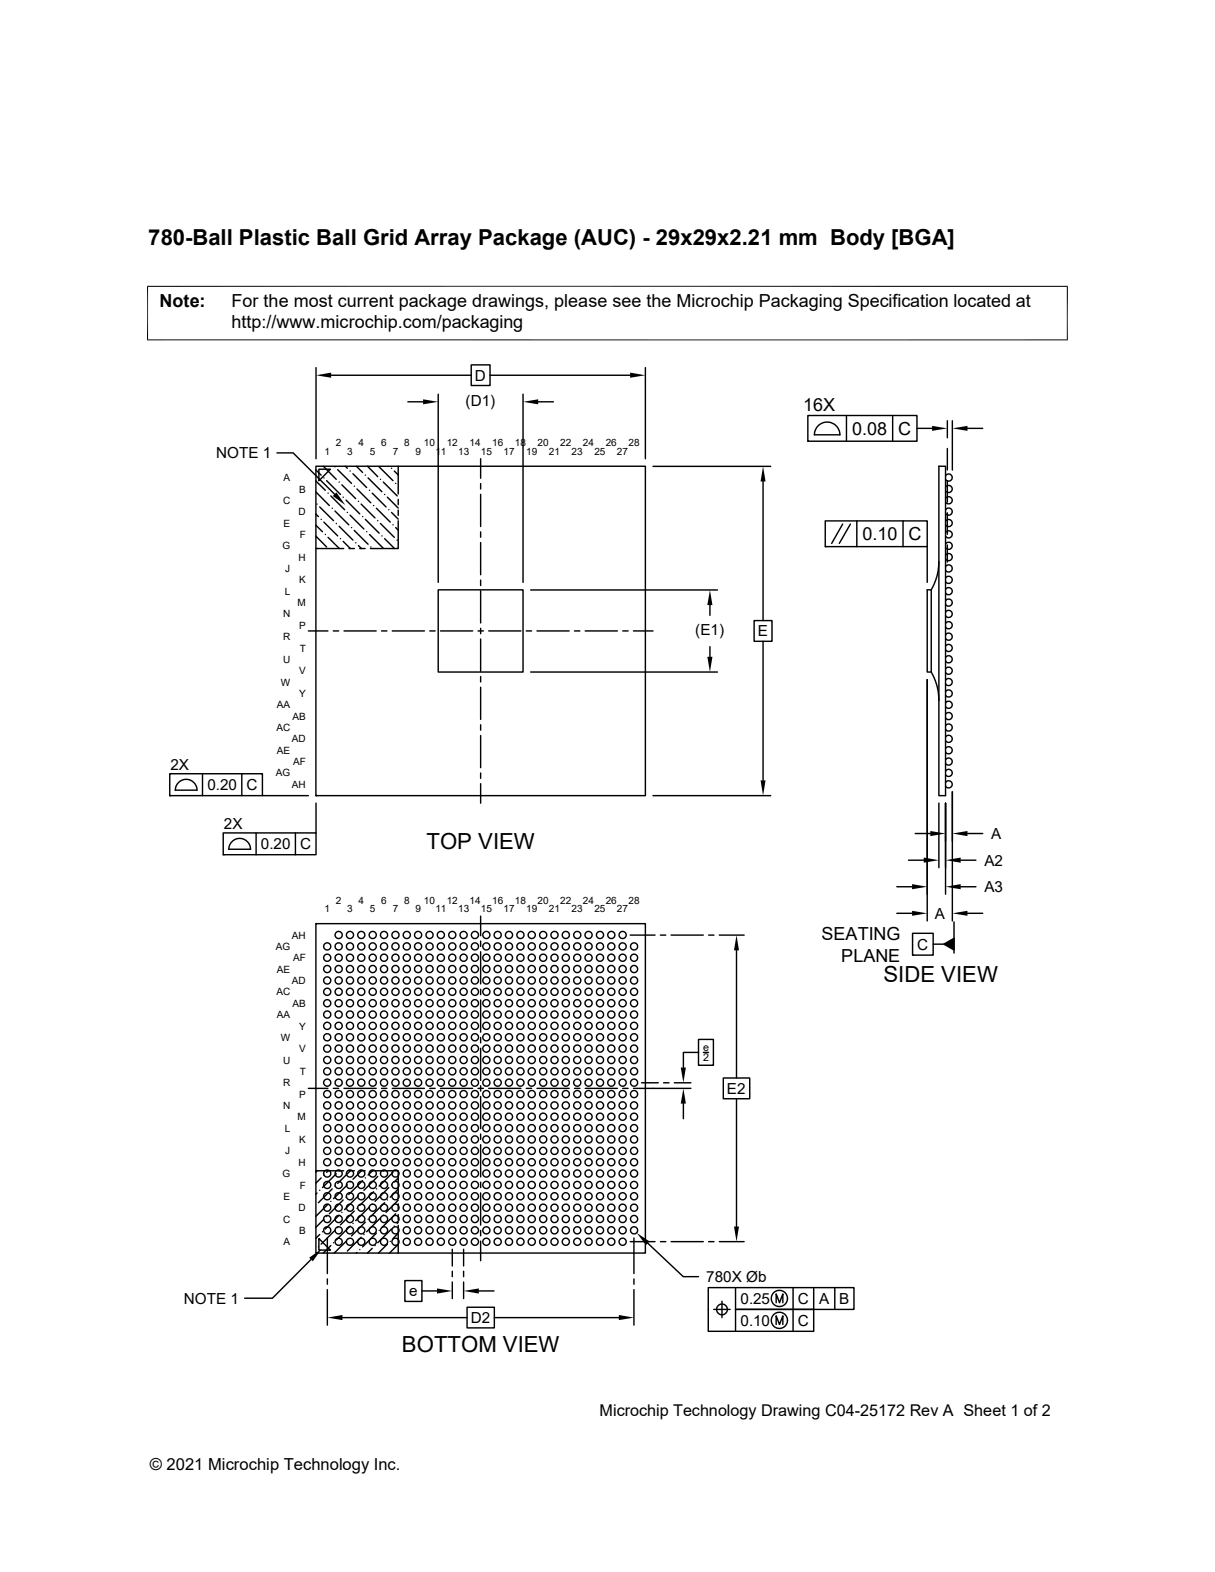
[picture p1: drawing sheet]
<svg xmlns="http://www.w3.org/2000/svg" width="216mm" height="279mm" viewBox="0 0 216 279" stroke-linecap="round" stroke-linejoin="round" font-family="sans-serif">
<g fill="none" stroke="#000" stroke-width=".25">
<path d="M56.2 65.3v16.2M58.8 66.7h24.9M72.5 71.4h2.7M77.9 70.1v33.4M83.7 64.9h3.4v3.6h-3.4zM87.1 66.7h24.9M92.9 70.1v33.4M95.6 71.4h2.7M114.7 65.3v16.2M143.6 73.9h19.3v4.5h-19.3zM143.6 78.4h.1M144.7 77.3h4.5a2.26 2.26 0 0 0-2.2-2.3 2.26 2.26 0 0 0-2.3 2.3"/>
<path d="M150.4 73.9v4.5M158.6 73.9v4.5M162.9 76.1h2.7M168.3 74.8v3M168.3 79.7v3.8M169.2 74.8v8.7M171.9 76.1h2.7M49.2 80.5h2.9l7.4 7.3M56.1 97.5h5M56.1 87.4l2.4 2.5M56.1 83.5l1 1M56.1 85.5l1.7 1.6"/>
<path d="M56.1 91.4l.5 .4M56.1 82.9h58.6v58.5h-58.6zM56.1 93.3l1.2 1.2M56.1 95.3l1.9 1.9M56.3 89.6h.1M56.3 97.5h.1M56.7 83.4h2l-2 2zM56.8 90.1l2.5 2.4M57.1 92.3h.1M57.4 82.9l2.4 2.3M57.6 84.9h.1M57.6 92.8l2.4 2.4"/>
<path d="M57.8 95h.1M58 85.4l2.5 2.5M58.3 87.7h.1M58.3 95.5l2 2M58.8 88.1l2.4 2.5M59 90.3h.1M59.5 83h.1M59.5 90.8l2.5 2.5M59.8 93h.1M60 83.5l2.5 2.4M60.3 85.7h.1M60.3 93.5l2.4 2.5"/>
<path d="M60.5 95.7h.1M60.7 86.2l2.5 2.4M61 88.4h.1M61 96.2l1.3 1.3M61.4 82.9l.3 .3M61.5 88.9l2.4 2.4M61.7 91.1h.1M62 97.5h1M62.2 83.7h.1M62.2 91.6l2.5 2.4M62.5 93.8h.1M62.7 84.2l2.5 2.5"/>
<path d="M62.9 86.4h.1M62.9 94.3l2.5 2.4M63.2 96.5h.1M63.3 82.9l1.1 1.1M63.4 86.9l2.5 2.5M63.7 89.1h.1M63.7 97l.5 .5M63.9 97.5h1M64.2 89.6l2.4 2.5M64.4 91.8h.1M64.9 84.5h.1M64.9 92.3l2.5 2.5"/>
<path d="M65.2 94.5h.1M65.3 82.9l1.8 1.8M65.4 84.9l2.5 2.5M65.7 87.1h.1M65.7 95l2.4 2.5M65.9 97.2h.1M66.1 87.7l2.5 2.4M66.4 89.9h.1M66.9 90.3l2.4 2.5M67.1 92.5h.1M67.4 83l2.4 2.4M67.6 85.2h.1"/>
<path d="M67.6 93l2.5 2.5M67.9 95.2h.1M68.1 85.7l2.5 2.4M68.3 87.9h.1M68.3 95.7l1.8 1.8M68.8 88.4l2 1.9M69.1 90.6h.1M69.6 83.2h.1M69.6 91.1l1.2 1.2M69.8 93.3h.1M70.1 83.7l.7 .7M70.3 85.9h.1"/>
<path d="M70.3 93.8l.5 .4M70.6 96h.1M70.8 82.9v4.9M70.8 88.8v.9M70.8 90.7v.9M70.8 92.6v4.9h-5M85.4 81.5v3.5M85.4 86v.9M85.4 87.9v5.7M85.4 94.5v1M85.4 96.4v5.8M116 82.9h20.9"/>
<path d="M135.6 85.6v24.7M146.6 92.6h18.2v4.6h-18.2zM146.6 97.2h.1M149.7 93.2l-1.9 3.4M151.1 93.2l-2 3.4M152.3 92.6v4.6M160.5 92.6v4.6M164.8 97.2v6.3M166.8 82.9h1.2v58.5h-1.2zM166.8 99.8a9.9 9.9 0 0 1-1.3 5M168 86.6a.64 .64 0 0 1 1-.2 .64 .64 0 0 1 0 1 .64 .64 0 0 1-1-.2M168 88.6a.64 .64 0 0 1 1-.2 .64 .64 0 0 1 0 1 .64 .64 0 0 1-1-.2"/>
<path d="M168 90.6a.64 .64 0 0 1 1-.2 .64 .64 0 0 1 0 1 .64 .64 0 0 1-1-.2M168 92.6a.64 .64 0 0 1 1-.1 .64 .64 0 0 1 0 1 .64 .64 0 0 1-1-.2M168 94.7a.64 .64 0 0 1 1-.2 .64 .64 0 0 1 0 1 .64 .64 0 0 1-1-.2M168 96.7a.64 .64 0 0 1 1-.2 .64 .64 0 0 1 0 1 .64 .64 0 0 1-1-.2M168 98.7a.64 .64 0 0 1 1-.2 .64 .64 0 0 1 0 1 .64 .64 0 0 1-1-.2M168 84.6a.64 .64 0 0 1 1-.2 .64 .64 0 0 1 0 1 .64 .64 0 0 1-1-.2M168.3 85.4v3.8M168.3 91.1v3.9M168.3 96.9v3M54.8 112.1h3.5M59.2 112.1h1M61.1 112.1h5.7"/>
<path d="M67.8 112.1h.9M69.7 112.1h5.7M76.4 112.1h.9M77.9 104.8h15v14.6h-15zM78.3 112.1h5.7M84.9 112.1h1M85.4 103.1v1M85.4 105v5.7M85.4 111.7v.9M85.4 113.6v5.7M86.8 112.1h5.8M93.5 112.1h1"/>
<path d="M94.3 104.9h33.2M94.3 119.4h33.2M95.4 112.1h5.7M102.1 112.1h.9M104 112.1h5.7M110.7 112.1h.9M112.6 112.1h3.4M126.2 107.5v1.9M126.2 114.9v1.8M134 110.3h3.2v3.7h-3.2zM135.6 114v24.7M165.5 119.4a9.9 9.9 0 0 1 1.3 5.1"/>
<path d="M165.5 104.8h-.7v14.6h.7M165.5 104.8v14.6M168 100.7a.64 .64 0 0 1 1-.2 .64 .64 0 0 1 0 1 .64 .64 0 0 1-1-.2M168 102.7a.64 .64 0 0 1 1-.1 .64 .64 0 0 1 0 .9 .64 .64 0 0 1-1-.1M168 104.8a.64 .64 0 0 1 1-.2 .64 .64 0 0 1 0 1 .64 .64 0 0 1-1-.2M168 106.8a.64 .64 0 0 1 1-.2 .64 .64 0 0 1 0 1 .64 .64 0 0 1-1-.2M168 108.8a.64 .64 0 0 1 1-.2 .64 .64 0 0 1 0 1 .64 .64 0 0 1-1-.2M168 110.8a.64 .64 0 0 1 1-.2 .64 .64 0 0 1 0 1 .64 .64 0 0 1-1-.2M168 112.8a.64 .64 0 0 1 1-.1 .64 .64 0 0 1 0 .9 .64 .64 0 0 1-1-.1M168 114.9a.64 .64 0 0 1 1-.2 .64 .64 0 0 1 0 1 .64 .64 0 0 1-1-.2M168 116.9a.64 .64 0 0 1 1-.2 .64 .64 0 0 1 0 1 .64 .64 0 0 1-1-.2M168 118.9a.64 .64 0 0 1 1-.2 .64 .64 0 0 1 0 1 .64 .64 0 0 1-1-.2"/>
<path d="M30.2 137.5h16.4v3.9h-16.4zM31.7 139.1a1.91 1.91 0 0 1 2.1-.4 1.91 1.91 0 0 1 1.2 1.7h-3.8v-.6zM36 137.5v3.9M43 137.5v3.9M85.4 120.2v1M85.4 122.2v5.7M85.4 128.8v1M85.4 130.7v5.7M85.4 137.4v.9M85.4 139.3v3.4M164.8 120.8v42.9M168 139.1a.64 .64 0 0 1 1-.2 .64 .64 0 0 1 0 1 .64 .64 0 0 1-1-.2"/>
<path d="M168 120.9a.64 .64 0 0 1 1-.2 .64 .64 0 0 1 0 1 .64 .64 0 0 1-1-.2M168 122.9a.64 .64 0 0 1 1-.1 .64 .64 0 0 1 0 .9 .64 .64 0 0 1-1-.1M168 124.9a.64 .64 0 0 1 1-.1 .64 .64 0 0 1 0 1 .64 .64 0 0 1-1-.2M168 127a.64 .64 0 0 1 1-.2 .64 .64 0 0 1 0 1 .64 .64 0 0 1-1-.2M168 129a.64 .64 0 0 1 1-.2 .64 .64 0 0 1 0 1 .64 .64 0 0 1-1-.2M168 131a.64 .64 0 0 1 1-.2 .64 .64 0 0 1 0 1 .64 .64 0 0 1-1-.2M168 133a.64 .64 0 0 1 1-.1 .64 .64 0 0 1 0 .9 .64 .64 0 0 1-1-.1M168 135a.64 .64 0 0 1 1-.1 .64 .64 0 0 1 0 .9 .64 .64 0 0 1-1-.1M168 137.1a.64 .64 0 0 1 1-.2 .64 .64 0 0 1 0 1 .64 .64 0 0 1-1-.2M30.2 141.4h.1M39.7 148h16.5v3.9h-16.5zM39.7 151.9h.1"/>
<path d="M41.2 149.6a1.91 1.91 0 0 1 2.1-.4 1.91 1.91 0 0 1 1.2 1.7h-3.8v-.6zM45.5 148v3.9M46.6 141.4h8.2M52.5 148v3.9M56.1 141.4h.1M56.2 142.7v5.3M116 141.4h20.9M159.4 157.6h2.7M161.4 152.9h2.7M162.6 148.1h2.7M166.8 142.7v11.5M168 142.7v16.2"/>
<path d="M169.2 140.7v23M170.7 152.9h2.7M170.7 157.6h2.7M171.9 148.1h2.7M56.1 164.2h58.6v58.5h-58.6zM56.1 164.2h.1M85.4 162.8v3.5M85.4 167.3v.9M85.4 169.2v5.7M85.4 175.8v1M85.4 177.7v5.8M112 166.2h4.4"/>
<path d="M117.3 166.2h1M119.3 166.2h5.7M125.9 166.2h1M127.8 166.2h4.4M130.9 168.9v22.7M159.4 162.3h2.7M162.2 165.9h3.6v3.9h-3.6zM162.2 169.8h.1M165.8 167.8h1.9M167.7 167.8l1.8-1v2zM169.5 163.9v5.5M171.9 162.3h2.7"/>
<path d="M54.8 193.4h3.5M59.2 193.4h1M61.1 193.4h5.7M67.8 193.4h.9M69.7 193.4h5.7M76.4 193.4h.9M78.3 193.4h5.7M84.9 193.4h1M85.4 184.4v1M85.4 186.3v5.7M85.4 193v.9M85.4 194.9v5.7"/>
<path d="M86.8 193.4h5.8M93.5 193.4h1M95.4 193.4h5.7M102.1 193.4h.9M104 193.4h5.7M110.7 193.4h.9M114 192.4h3M117.9 192.4h1M119.8 192.4h3M121.4 196.2v2.6M122.8 193.4h-10.2M124.1 184.7h2.7v4.6h-2.7z"/>
<path d="M124.1 187h-2.7v2.7M125 187h.9M128.5 191.6h4.7v3.7h-4.7zM130.9 195.3v22.7M56.1 208.1h5M56.3 212l-.2 .2M56.4 208.1l-.3 .2M56.8 211.6h.1M56.8 219.4l-.7 .7M57.1 209.4l-1 .9M57.3 218.9h.1M57.6 208.9h.1"/>
<path d="M57.6 216.7l-1.5 1.4M58 216.2h.1M58.3 214l-2.2 2.2M58.3 208.1l-.3 .3M58.8 213.5h.1M59 211.3l-2.4 2.5M59.5 210.8h.1M59.5 218.7l-2.4 2.4M59.8 208.6l-2.5 2.5M60 218.2h.1M60.3 208.1h.1M60.3 216l-2.5 2.4"/>
<path d="M60.7 215.5h.1M61 213.3l-2.5 2.4M61.5 212.8h.1M61.7 210.6l-2.4 2.4M62 208.1h1M62.2 210.1h.1M62.2 217.9l-2.4 2.5M62.3 208.1l-2.3 2.2M62.7 217.4h.1M62.9 215.2l-2.4 2.5M63.4 214.8h.1M63.7 212.5l-2.5 2.5"/>
<path d="M63.9 208.1h1M64.2 212h.1M64.2 219.9l-2.5 2.5M64.2 208.1l-1.5 1.5M64.4 209.8l-2.4 2.5M64.7 219.4h.1M64.9 209.4h.1M64.9 217.2l-2.4 2.5M65.4 216.7h.1M65.7 214.5l-2.5 2.5M65.8 208.1h5v4.9M66.1 214h.1"/>
<path d="M66.2 208.1l-.8 .8M66.4 211.8l-2.5 2.4M66.9 211.3h.1M66.9 219.2l-2.5 2.4M67.1 209.1l-2.4 2.5M67.4 218.7h.1M67.6 208.6h.1M67.6 216.5l-2.4 2.4M68.1 216h.1M68.2 208.1h-.1M68.3 213.8l-2.4 2.4M68.8 213.3h.1"/>
<path d="M69.1 211.1l-2.5 2.4M69.6 210.6h.1M69.6 218.4l-2.5 2.5M69.8 208.4l-2.4 2.4M70.1 217.9h.1M70.3 215.7l-2.4 2.5M70.8 214v.9M70.8 215.9v.9M70.8 217.8v4.9M70.8 209.4l-.7 .7M70.8 213.3l-2.2 2.2M70.8 217.2l-.2 .2"/>
<path d="M70.8 211.3l-1.5 1.5M70.8 219.2l-1 1M85.4 201.5v1M85.4 203.5v5.7M85.4 210.1v1M85.4 212v5.7M85.4 218.7v.9M55.3 223.9l-6.9 6.8h-4.9M56.6 221.6h.1M56.7 220.1l2 2.1h-2zM58.2 220v6.4M58.2 227.3v1"/>
<path d="M58.2 229.2v6.3M58.8 221.4l-1.4 1.3M59.3 220.9h.1M60.9 234.2h22.1M61.5 220.6l-2.1 2.1M62 220.2h.1M63.4 222.6l-.1 .1M63.9 222.1h.1M66.1 221.9l-.8 .8M66.6 221.4h.1M68.8 221.1l-1.6 1.6M69.3 220.6h.1"/>
<path d="M70.8 221.2l-1.6 1.5M71.9 227.6h3.1v3.7h-3.1zM75 229.4h2.7M80.4 222v3M80.4 226v.9M80.4 227.9v2.9M82.4 222v3M82.4 226v.9M82.4 227.9v2.9M83 232.3h4.8v3.7h-4.8zM85.1 229.4h2.7M85.4 220.6v3.5"/>
<path d="M87.8 234.2h22.2M112 220.7h4.4M112.6 220v6.4M112.6 227.3v1M112.6 229.2v6.3M115.1 221l6.3 5.9h2.7M117.3 220.7h1M119.3 220.7h5.7M125.9 220.7h1M126.8 232.7h2.9M127.8 220.7h4.4M128.3 231.3v2.9"/>
<path d="M130.7 228.9v3.8h13.9v3.9h-18.7v-7.7h25.8v3.8h-21v3.9M137.9 231.5v-1.5l.6 1.5 .6-1.5v1.5M137.9 235.4v-1.5l.6 1.5 .6-1.5v1.5M140.9 228.9v7.7M144.6 228.9v3.8M148.3 228.9v3.8"/>
<circle cx="58.1" cy="176.3" r=".64"/>
<circle cx="58.1" cy="172.2" r=".64"/>
<circle cx="58.1" cy="170.2" r=".64"/>
<circle cx="58.1" cy="178.3" r=".64"/>
<circle cx="58.1" cy="174.3" r=".64"/>
<circle cx="58.1" cy="168.2" r=".64"/>
<circle cx="60.2" cy="174.3" r=".64"/>
<circle cx="60.2" cy="170.2" r=".64"/>
<circle cx="60.2" cy="168.2" r=".64"/>
<circle cx="60.2" cy="178.3" r=".64"/>
<circle cx="60.2" cy="176.3" r=".64"/>
<circle cx="60.2" cy="172.2" r=".64"/>
<circle cx="60.2" cy="166.2" r=".64"/>
<circle cx="62.2" cy="174.3" r=".64"/>
<circle cx="62.2" cy="176.3" r=".64"/>
<circle cx="62.2" cy="172.2" r=".64"/>
<circle cx="62.2" cy="178.3" r=".64"/>
<circle cx="62.2" cy="168.2" r=".64"/>
<circle cx="62.2" cy="166.2" r=".64"/>
<circle cx="62.2" cy="170.2" r=".64"/>
<circle cx="64.2" cy="168.2" r=".64"/>
<circle cx="64.2" cy="176.3" r=".64"/>
<circle cx="64.2" cy="174.3" r=".64"/>
<circle cx="64.2" cy="172.2" r=".64"/>
<circle cx="64.2" cy="170.2" r=".64"/>
<circle cx="64.2" cy="166.2" r=".64"/>
<circle cx="64.2" cy="178.3" r=".64"/>
<circle cx="66.2" cy="178.3" r=".64"/>
<circle cx="66.2" cy="174.3" r=".64"/>
<circle cx="66.2" cy="176.3" r=".64"/>
<circle cx="66.2" cy="170.2" r=".64"/>
<circle cx="66.2" cy="168.2" r=".64"/>
<circle cx="66.2" cy="166.2" r=".64"/>
<circle cx="66.2" cy="172.2" r=".64"/>
<circle cx="68.2" cy="168.2" r=".64"/>
<circle cx="68.2" cy="174.3" r=".64"/>
<circle cx="68.2" cy="178.3" r=".64"/>
<circle cx="68.2" cy="172.2" r=".64"/>
<circle cx="68.2" cy="166.2" r=".64"/>
<circle cx="68.2" cy="176.3" r=".64"/>
<circle cx="68.2" cy="170.2" r=".64"/>
<circle cx="70.3" cy="178.3" r=".64"/>
<circle cx="70.3" cy="176.3" r=".64"/>
<circle cx="70.3" cy="172.2" r=".64"/>
<circle cx="70.3" cy="170.2" r=".64"/>
<circle cx="70.3" cy="174.3" r=".64"/>
<circle cx="70.3" cy="168.2" r=".64"/>
<circle cx="70.3" cy="166.2" r=".64"/>
<circle cx="72.3" cy="166.2" r=".64"/>
<circle cx="72.3" cy="170.2" r=".64"/>
<circle cx="72.3" cy="178.3" r=".64"/>
<circle cx="72.3" cy="174.3" r=".64"/>
<circle cx="72.3" cy="172.2" r=".64"/>
<circle cx="72.3" cy="168.2" r=".64"/>
<circle cx="72.3" cy="176.3" r=".64"/>
<circle cx="74.3" cy="166.2" r=".64"/>
<circle cx="74.3" cy="174.3" r=".64"/>
<circle cx="74.3" cy="170.2" r=".64"/>
<circle cx="74.3" cy="172.2" r=".64"/>
<circle cx="74.3" cy="168.2" r=".64"/>
<circle cx="74.3" cy="178.3" r=".64"/>
<circle cx="74.3" cy="176.3" r=".64"/>
<circle cx="76.3" cy="176.3" r=".64"/>
<circle cx="76.3" cy="174.3" r=".64"/>
<circle cx="76.3" cy="170.2" r=".64"/>
<circle cx="76.3" cy="168.2" r=".64"/>
<circle cx="76.3" cy="178.3" r=".64"/>
<circle cx="76.3" cy="172.2" r=".64"/>
<circle cx="76.3" cy="166.2" r=".64"/>
<circle cx="78.3" cy="174.3" r=".64"/>
<circle cx="78.3" cy="170.2" r=".64"/>
<circle cx="78.3" cy="178.3" r=".64"/>
<circle cx="78.3" cy="172.2" r=".64"/>
<circle cx="78.3" cy="176.3" r=".64"/>
<circle cx="78.3" cy="166.2" r=".64"/>
<circle cx="78.3" cy="168.2" r=".64"/>
<circle cx="80.4" cy="176.3" r=".64"/>
<circle cx="80.4" cy="174.3" r=".64"/>
<circle cx="80.4" cy="178.3" r=".64"/>
<circle cx="80.4" cy="172.2" r=".64"/>
<circle cx="80.4" cy="166.2" r=".64"/>
<circle cx="80.4" cy="170.2" r=".64"/>
<circle cx="80.4" cy="168.2" r=".64"/>
<circle cx="82.4" cy="166.2" r=".64"/>
<circle cx="82.4" cy="174.3" r=".64"/>
<circle cx="82.4" cy="176.3" r=".64"/>
<circle cx="82.4" cy="178.3" r=".64"/>
<circle cx="82.4" cy="172.2" r=".64"/>
<circle cx="82.4" cy="170.2" r=".64"/>
<circle cx="82.4" cy="168.2" r=".64"/>
<circle cx="84.4" cy="178.3" r=".64"/>
<circle cx="84.4" cy="174.3" r=".64"/>
<circle cx="84.4" cy="170.2" r=".64"/>
<circle cx="84.4" cy="166.2" r=".64"/>
<circle cx="84.4" cy="176.3" r=".64"/>
<circle cx="84.4" cy="172.2" r=".64"/>
<circle cx="84.4" cy="168.2" r=".64"/>
<circle cx="86.4" cy="176.3" r=".64"/>
<circle cx="86.4" cy="174.3" r=".64"/>
<circle cx="86.4" cy="172.2" r=".64"/>
<circle cx="86.4" cy="170.2" r=".64"/>
<circle cx="86.4" cy="166.2" r=".64"/>
<circle cx="86.4" cy="178.3" r=".64"/>
<circle cx="86.4" cy="168.2" r=".64"/>
<circle cx="88.4" cy="176.3" r=".64"/>
<circle cx="88.4" cy="174.3" r=".64"/>
<circle cx="88.4" cy="172.2" r=".64"/>
<circle cx="88.4" cy="168.2" r=".64"/>
<circle cx="88.4" cy="166.2" r=".64"/>
<circle cx="88.4" cy="178.3" r=".64"/>
<circle cx="88.4" cy="170.2" r=".64"/>
<circle cx="90.4" cy="174.3" r=".64"/>
<circle cx="90.4" cy="170.2" r=".64"/>
<circle cx="90.4" cy="178.3" r=".64"/>
<circle cx="90.4" cy="176.3" r=".64"/>
<circle cx="90.4" cy="168.2" r=".64"/>
<circle cx="90.4" cy="166.2" r=".64"/>
<circle cx="90.4" cy="172.2" r=".64"/>
<circle cx="92.5" cy="176.3" r=".64"/>
<circle cx="92.5" cy="170.2" r=".64"/>
<circle cx="92.5" cy="178.3" r=".64"/>
<circle cx="92.5" cy="174.3" r=".64"/>
<circle cx="92.5" cy="172.2" r=".64"/>
<circle cx="92.5" cy="168.2" r=".64"/>
<circle cx="92.5" cy="166.2" r=".64"/>
<circle cx="94.5" cy="170.2" r=".64"/>
<circle cx="94.5" cy="166.2" r=".64"/>
<circle cx="94.5" cy="174.3" r=".64"/>
<circle cx="94.5" cy="172.2" r=".64"/>
<circle cx="94.5" cy="168.2" r=".64"/>
<circle cx="94.5" cy="178.3" r=".64"/>
<circle cx="94.5" cy="176.3" r=".64"/>
<circle cx="96.5" cy="168.2" r=".64"/>
<circle cx="96.5" cy="178.3" r=".64"/>
<circle cx="96.5" cy="176.3" r=".64"/>
<circle cx="96.5" cy="172.2" r=".64"/>
<circle cx="96.5" cy="166.2" r=".64"/>
<circle cx="96.5" cy="174.3" r=".64"/>
<circle cx="96.5" cy="170.2" r=".64"/>
<circle cx="98.5" cy="166.2" r=".64"/>
<circle cx="98.5" cy="174.3" r=".64"/>
<circle cx="98.5" cy="178.3" r=".64"/>
<circle cx="98.5" cy="170.2" r=".64"/>
<circle cx="98.5" cy="176.3" r=".64"/>
<circle cx="98.5" cy="172.2" r=".64"/>
<circle cx="98.5" cy="168.2" r=".64"/>
<circle cx="100.5" cy="174.3" r=".64"/>
<circle cx="100.5" cy="166.2" r=".64"/>
<circle cx="100.5" cy="178.3" r=".64"/>
<circle cx="100.5" cy="176.3" r=".64"/>
<circle cx="100.5" cy="172.2" r=".64"/>
<circle cx="100.5" cy="170.2" r=".64"/>
<circle cx="100.5" cy="168.2" r=".64"/>
<circle cx="102.6" cy="166.2" r=".64"/>
<circle cx="102.6" cy="172.2" r=".64"/>
<circle cx="102.6" cy="178.3" r=".64"/>
<circle cx="102.6" cy="174.3" r=".64"/>
<circle cx="102.6" cy="176.3" r=".64"/>
<circle cx="102.6" cy="168.2" r=".64"/>
<circle cx="102.6" cy="170.2" r=".64"/>
<circle cx="104.6" cy="172.2" r=".64"/>
<circle cx="104.6" cy="176.3" r=".64"/>
<circle cx="104.6" cy="174.3" r=".64"/>
<circle cx="104.6" cy="170.2" r=".64"/>
<circle cx="104.6" cy="166.2" r=".64"/>
<circle cx="104.6" cy="178.3" r=".64"/>
<circle cx="104.6" cy="168.2" r=".64"/>
<circle cx="106.6" cy="178.3" r=".64"/>
<circle cx="106.6" cy="176.3" r=".64"/>
<circle cx="106.6" cy="174.3" r=".64"/>
<circle cx="106.6" cy="168.2" r=".64"/>
<circle cx="106.6" cy="170.2" r=".64"/>
<circle cx="106.6" cy="172.2" r=".64"/>
<circle cx="106.6" cy="166.2" r=".64"/>
<circle cx="108.6" cy="172.2" r=".64"/>
<circle cx="108.6" cy="166.2" r=".64"/>
<circle cx="108.6" cy="174.3" r=".64"/>
<circle cx="108.6" cy="170.2" r=".64"/>
<circle cx="108.6" cy="168.2" r=".64"/>
<circle cx="108.6" cy="178.3" r=".64"/>
<circle cx="108.6" cy="176.3" r=".64"/>
<circle cx="110.6" cy="176.3" r=".64"/>
<circle cx="110.6" cy="174.3" r=".64"/>
<circle cx="110.6" cy="178.3" r=".64"/>
<circle cx="110.6" cy="168.2" r=".64"/>
<circle cx="110.6" cy="166.2" r=".64"/>
<circle cx="110.6" cy="172.2" r=".64"/>
<circle cx="110.6" cy="170.2" r=".64"/>
<circle cx="112.7" cy="176.3" r=".64"/>
<circle cx="112.7" cy="172.2" r=".64"/>
<circle cx="112.7" cy="168.2" r=".64"/>
<circle cx="112.7" cy="170.2" r=".64"/>
<circle cx="112.7" cy="178.3" r=".64"/>
<circle cx="112.7" cy="174.3" r=".64"/>
<circle cx="58.1" cy="188.4" r=".64"/>
<circle cx="58.1" cy="190.4" r=".64"/>
<circle cx="58.1" cy="184.4" r=".64"/>
<circle cx="58.1" cy="182.3" r=".64"/>
<circle cx="58.1" cy="180.3" r=".64"/>
<circle cx="58.1" cy="198.5" r=".64"/>
<circle cx="58.1" cy="194.5" r=".64"/>
<circle cx="58.1" cy="192.4" r=".64"/>
<circle cx="58.1" cy="186.4" r=".64"/>
<circle cx="58.1" cy="196.5" r=".64"/>
<circle cx="60.2" cy="186.4" r=".64"/>
<circle cx="60.2" cy="194.5" r=".64"/>
<circle cx="60.2" cy="188.4" r=".64"/>
<circle cx="60.2" cy="184.4" r=".64"/>
<circle cx="60.2" cy="182.3" r=".64"/>
<circle cx="60.2" cy="198.5" r=".64"/>
<circle cx="60.2" cy="196.5" r=".64"/>
<circle cx="60.2" cy="190.4" r=".64"/>
<circle cx="60.2" cy="192.4" r=".64"/>
<circle cx="60.2" cy="180.3" r=".64"/>
<circle cx="62.2" cy="196.5" r=".64"/>
<circle cx="62.2" cy="194.5" r=".64"/>
<circle cx="62.2" cy="198.5" r=".64"/>
<circle cx="62.2" cy="184.4" r=".64"/>
<circle cx="62.2" cy="180.3" r=".64"/>
<circle cx="62.2" cy="192.4" r=".64"/>
<circle cx="62.2" cy="190.4" r=".64"/>
<circle cx="62.2" cy="186.4" r=".64"/>
<circle cx="62.2" cy="188.4" r=".64"/>
<circle cx="62.2" cy="182.3" r=".64"/>
<circle cx="64.2" cy="184.4" r=".64"/>
<circle cx="64.2" cy="198.5" r=".64"/>
<circle cx="64.2" cy="196.5" r=".64"/>
<circle cx="64.2" cy="194.5" r=".64"/>
<circle cx="64.2" cy="188.4" r=".64"/>
<circle cx="64.2" cy="192.4" r=".64"/>
<circle cx="64.2" cy="190.4" r=".64"/>
<circle cx="64.2" cy="186.4" r=".64"/>
<circle cx="64.2" cy="180.3" r=".64"/>
<circle cx="64.2" cy="182.3" r=".64"/>
<circle cx="66.2" cy="192.4" r=".64"/>
<circle cx="66.2" cy="190.4" r=".64"/>
<circle cx="66.2" cy="186.4" r=".64"/>
<circle cx="66.2" cy="182.3" r=".64"/>
<circle cx="66.2" cy="180.3" r=".64"/>
<circle cx="66.2" cy="188.4" r=".64"/>
<circle cx="66.2" cy="196.5" r=".64"/>
<circle cx="66.2" cy="184.4" r=".64"/>
<circle cx="66.2" cy="198.5" r=".64"/>
<circle cx="66.2" cy="194.5" r=".64"/>
<circle cx="68.2" cy="190.4" r=".64"/>
<circle cx="68.2" cy="188.4" r=".64"/>
<circle cx="68.2" cy="194.5" r=".64"/>
<circle cx="68.2" cy="180.3" r=".64"/>
<circle cx="68.2" cy="196.5" r=".64"/>
<circle cx="68.2" cy="192.4" r=".64"/>
<circle cx="68.2" cy="186.4" r=".64"/>
<circle cx="68.2" cy="184.4" r=".64"/>
<circle cx="68.2" cy="182.3" r=".64"/>
<circle cx="68.2" cy="198.5" r=".64"/>
<circle cx="70.3" cy="196.5" r=".64"/>
<circle cx="70.3" cy="192.4" r=".64"/>
<circle cx="70.3" cy="198.5" r=".64"/>
<circle cx="70.3" cy="194.5" r=".64"/>
<circle cx="70.3" cy="190.4" r=".64"/>
<circle cx="70.3" cy="188.4" r=".64"/>
<circle cx="70.3" cy="186.4" r=".64"/>
<circle cx="70.3" cy="184.4" r=".64"/>
<circle cx="70.3" cy="182.3" r=".64"/>
<circle cx="70.3" cy="180.3" r=".64"/>
<circle cx="72.3" cy="194.5" r=".64"/>
<circle cx="72.3" cy="198.5" r=".64"/>
<circle cx="72.3" cy="190.4" r=".64"/>
<circle cx="72.3" cy="182.3" r=".64"/>
<circle cx="72.3" cy="196.5" r=".64"/>
<circle cx="72.3" cy="188.4" r=".64"/>
<circle cx="72.3" cy="184.4" r=".64"/>
<circle cx="72.3" cy="180.3" r=".64"/>
<circle cx="72.3" cy="192.4" r=".64"/>
<circle cx="72.3" cy="186.4" r=".64"/>
<circle cx="74.3" cy="190.4" r=".64"/>
<circle cx="74.3" cy="184.4" r=".64"/>
<circle cx="74.3" cy="196.5" r=".64"/>
<circle cx="74.3" cy="198.5" r=".64"/>
<circle cx="74.3" cy="192.4" r=".64"/>
<circle cx="74.3" cy="182.3" r=".64"/>
<circle cx="74.3" cy="188.4" r=".64"/>
<circle cx="74.3" cy="186.4" r=".64"/>
<circle cx="74.3" cy="180.3" r=".64"/>
<circle cx="74.3" cy="194.5" r=".64"/>
<circle cx="76.3" cy="192.4" r=".64"/>
<circle cx="76.3" cy="196.5" r=".64"/>
<circle cx="76.3" cy="194.5" r=".64"/>
<circle cx="76.3" cy="190.4" r=".64"/>
<circle cx="76.3" cy="184.4" r=".64"/>
<circle cx="76.3" cy="182.3" r=".64"/>
<circle cx="76.3" cy="180.3" r=".64"/>
<circle cx="76.3" cy="198.5" r=".64"/>
<circle cx="76.3" cy="188.4" r=".64"/>
<circle cx="76.3" cy="186.4" r=".64"/>
<circle cx="78.3" cy="192.4" r=".64"/>
<circle cx="78.3" cy="188.4" r=".64"/>
<circle cx="78.3" cy="186.4" r=".64"/>
<circle cx="78.3" cy="184.4" r=".64"/>
<circle cx="78.3" cy="196.5" r=".64"/>
<circle cx="78.3" cy="190.4" r=".64"/>
<circle cx="78.3" cy="198.5" r=".64"/>
<circle cx="78.3" cy="194.5" r=".64"/>
<circle cx="78.3" cy="182.3" r=".64"/>
<circle cx="78.3" cy="180.3" r=".64"/>
<circle cx="80.4" cy="184.4" r=".64"/>
<circle cx="80.4" cy="196.5" r=".64"/>
<circle cx="80.4" cy="188.4" r=".64"/>
<circle cx="80.4" cy="194.5" r=".64"/>
<circle cx="80.4" cy="192.4" r=".64"/>
<circle cx="80.4" cy="180.3" r=".64"/>
<circle cx="80.4" cy="198.5" r=".64"/>
<circle cx="80.4" cy="190.4" r=".64"/>
<circle cx="80.4" cy="186.4" r=".64"/>
<circle cx="80.4" cy="182.3" r=".64"/>
<circle cx="82.4" cy="192.4" r=".64"/>
<circle cx="82.4" cy="186.4" r=".64"/>
<circle cx="82.4" cy="198.5" r=".64"/>
<circle cx="82.4" cy="190.4" r=".64"/>
<circle cx="82.4" cy="182.3" r=".64"/>
<circle cx="82.4" cy="196.5" r=".64"/>
<circle cx="82.4" cy="194.5" r=".64"/>
<circle cx="82.4" cy="188.4" r=".64"/>
<circle cx="82.4" cy="184.4" r=".64"/>
<circle cx="82.4" cy="180.3" r=".64"/>
<circle cx="84.4" cy="196.5" r=".64"/>
<circle cx="84.4" cy="194.5" r=".64"/>
<circle cx="84.4" cy="184.4" r=".64"/>
<circle cx="84.4" cy="182.3" r=".64"/>
<circle cx="84.4" cy="180.3" r=".64"/>
<circle cx="84.4" cy="192.4" r=".64"/>
<circle cx="84.4" cy="188.4" r=".64"/>
<circle cx="84.4" cy="186.4" r=".64"/>
<circle cx="84.4" cy="198.5" r=".64"/>
<circle cx="84.4" cy="190.4" r=".64"/>
<circle cx="86.4" cy="194.5" r=".64"/>
<circle cx="86.4" cy="188.4" r=".64"/>
<circle cx="86.4" cy="198.5" r=".64"/>
<circle cx="86.4" cy="196.5" r=".64"/>
<circle cx="86.4" cy="192.4" r=".64"/>
<circle cx="86.4" cy="182.3" r=".64"/>
<circle cx="86.4" cy="180.3" r=".64"/>
<circle cx="86.4" cy="190.4" r=".64"/>
<circle cx="86.4" cy="186.4" r=".64"/>
<circle cx="86.4" cy="184.4" r=".64"/>
<circle cx="88.4" cy="198.5" r=".64"/>
<circle cx="88.4" cy="192.4" r=".64"/>
<circle cx="88.4" cy="196.5" r=".64"/>
<circle cx="88.4" cy="190.4" r=".64"/>
<circle cx="88.4" cy="186.4" r=".64"/>
<circle cx="88.4" cy="184.4" r=".64"/>
<circle cx="88.4" cy="182.3" r=".64"/>
<circle cx="88.4" cy="194.5" r=".64"/>
<circle cx="88.4" cy="188.4" r=".64"/>
<circle cx="88.4" cy="180.3" r=".64"/>
<circle cx="90.4" cy="196.5" r=".64"/>
<circle cx="90.4" cy="192.4" r=".64"/>
<circle cx="90.4" cy="182.3" r=".64"/>
<circle cx="90.4" cy="180.3" r=".64"/>
<circle cx="90.4" cy="194.5" r=".64"/>
<circle cx="90.4" cy="184.4" r=".64"/>
<circle cx="90.4" cy="198.5" r=".64"/>
<circle cx="90.4" cy="190.4" r=".64"/>
<circle cx="90.4" cy="186.4" r=".64"/>
<circle cx="90.4" cy="188.4" r=".64"/>
<circle cx="92.5" cy="192.4" r=".64"/>
<circle cx="92.5" cy="188.4" r=".64"/>
<circle cx="92.5" cy="186.4" r=".64"/>
<circle cx="92.5" cy="196.5" r=".64"/>
<circle cx="92.5" cy="194.5" r=".64"/>
<circle cx="92.5" cy="190.4" r=".64"/>
<circle cx="92.5" cy="180.3" r=".64"/>
<circle cx="92.5" cy="198.5" r=".64"/>
<circle cx="92.5" cy="184.4" r=".64"/>
<circle cx="92.5" cy="182.3" r=".64"/>
<circle cx="94.5" cy="198.5" r=".64"/>
<circle cx="94.5" cy="190.4" r=".64"/>
<circle cx="94.5" cy="184.4" r=".64"/>
<circle cx="94.5" cy="194.5" r=".64"/>
<circle cx="94.5" cy="188.4" r=".64"/>
<circle cx="94.5" cy="186.4" r=".64"/>
<circle cx="94.5" cy="196.5" r=".64"/>
<circle cx="94.5" cy="192.4" r=".64"/>
<circle cx="94.5" cy="182.3" r=".64"/>
<circle cx="94.5" cy="180.3" r=".64"/>
<circle cx="96.5" cy="180.3" r=".64"/>
<circle cx="96.5" cy="198.5" r=".64"/>
<circle cx="96.5" cy="192.4" r=".64"/>
<circle cx="96.5" cy="190.4" r=".64"/>
<circle cx="96.5" cy="188.4" r=".64"/>
<circle cx="96.5" cy="184.4" r=".64"/>
<circle cx="96.5" cy="194.5" r=".64"/>
<circle cx="96.5" cy="186.4" r=".64"/>
<circle cx="96.5" cy="182.3" r=".64"/>
<circle cx="96.5" cy="196.5" r=".64"/>
<circle cx="98.5" cy="196.5" r=".64"/>
<circle cx="98.5" cy="194.5" r=".64"/>
<circle cx="98.5" cy="184.4" r=".64"/>
<circle cx="98.5" cy="182.3" r=".64"/>
<circle cx="98.5" cy="180.3" r=".64"/>
<circle cx="98.5" cy="192.4" r=".64"/>
<circle cx="98.5" cy="188.4" r=".64"/>
<circle cx="98.5" cy="186.4" r=".64"/>
<circle cx="98.5" cy="198.5" r=".64"/>
<circle cx="98.5" cy="190.4" r=".64"/>
<circle cx="100.5" cy="186.4" r=".64"/>
<circle cx="100.5" cy="182.3" r=".64"/>
<circle cx="100.5" cy="190.4" r=".64"/>
<circle cx="100.5" cy="192.4" r=".64"/>
<circle cx="100.5" cy="188.4" r=".64"/>
<circle cx="100.5" cy="184.4" r=".64"/>
<circle cx="100.5" cy="180.3" r=".64"/>
<circle cx="100.5" cy="196.5" r=".64"/>
<circle cx="100.5" cy="198.5" r=".64"/>
<circle cx="100.5" cy="194.5" r=".64"/>
<circle cx="102.6" cy="194.5" r=".64"/>
<circle cx="102.6" cy="196.5" r=".64"/>
<circle cx="102.6" cy="188.4" r=".64"/>
<circle cx="102.6" cy="184.4" r=".64"/>
<circle cx="102.6" cy="198.5" r=".64"/>
<circle cx="102.6" cy="180.3" r=".64"/>
<circle cx="102.6" cy="192.4" r=".64"/>
<circle cx="102.6" cy="190.4" r=".64"/>
<circle cx="102.6" cy="186.4" r=".64"/>
<circle cx="102.6" cy="182.3" r=".64"/>
<circle cx="104.6" cy="198.5" r=".64"/>
<circle cx="104.6" cy="188.4" r=".64"/>
<circle cx="104.6" cy="184.4" r=".64"/>
<circle cx="104.6" cy="180.3" r=".64"/>
<circle cx="104.6" cy="194.5" r=".64"/>
<circle cx="104.6" cy="192.4" r=".64"/>
<circle cx="104.6" cy="190.4" r=".64"/>
<circle cx="104.6" cy="196.5" r=".64"/>
<circle cx="104.6" cy="186.4" r=".64"/>
<circle cx="104.6" cy="182.3" r=".64"/>
<circle cx="106.6" cy="186.4" r=".64"/>
<circle cx="106.6" cy="182.3" r=".64"/>
<circle cx="106.6" cy="180.3" r=".64"/>
<circle cx="106.6" cy="190.4" r=".64"/>
<circle cx="106.6" cy="188.4" r=".64"/>
<circle cx="106.6" cy="196.5" r=".64"/>
<circle cx="106.6" cy="192.4" r=".64"/>
<circle cx="106.6" cy="184.4" r=".64"/>
<circle cx="106.6" cy="198.5" r=".64"/>
<circle cx="106.6" cy="194.5" r=".64"/>
<circle cx="108.6" cy="188.4" r=".64"/>
<circle cx="108.6" cy="180.3" r=".64"/>
<circle cx="108.6" cy="190.4" r=".64"/>
<circle cx="108.6" cy="196.5" r=".64"/>
<circle cx="108.6" cy="184.4" r=".64"/>
<circle cx="108.6" cy="182.3" r=".64"/>
<circle cx="108.6" cy="194.5" r=".64"/>
<circle cx="108.6" cy="192.4" r=".64"/>
<circle cx="108.6" cy="186.4" r=".64"/>
<circle cx="108.6" cy="198.5" r=".64"/>
<circle cx="110.6" cy="194.5" r=".64"/>
<circle cx="110.6" cy="180.3" r=".64"/>
<circle cx="110.6" cy="188.4" r=".64"/>
<circle cx="110.6" cy="182.3" r=".64"/>
<circle cx="110.6" cy="198.5" r=".64"/>
<circle cx="110.6" cy="190.4" r=".64"/>
<circle cx="110.6" cy="186.4" r=".64"/>
<circle cx="110.6" cy="196.5" r=".64"/>
<circle cx="110.6" cy="192.4" r=".64"/>
<circle cx="110.6" cy="184.4" r=".64"/>
<circle cx="112.7" cy="196.5" r=".64"/>
<circle cx="112.7" cy="182.3" r=".64"/>
<circle cx="112.7" cy="180.3" r=".64"/>
<circle cx="112.7" cy="192.4" r=".64"/>
<circle cx="112.7" cy="188.4" r=".64"/>
<circle cx="112.7" cy="184.4" r=".64"/>
<circle cx="112.7" cy="198.5" r=".64"/>
<circle cx="112.7" cy="194.5" r=".64"/>
<circle cx="112.7" cy="190.4" r=".64"/>
<circle cx="112.7" cy="186.4" r=".64"/>
<circle cx="58.1" cy="212.6" r=".64"/>
<circle cx="58.1" cy="210.6" r=".64"/>
<circle cx="58.1" cy="202.5" r=".64"/>
<circle cx="58.1" cy="214.7" r=".64"/>
<circle cx="58.1" cy="218.7" r=".64"/>
<circle cx="58.1" cy="216.7" r=".64"/>
<circle cx="58.1" cy="204.6" r=".64"/>
<circle cx="58.1" cy="208.6" r=".64"/>
<circle cx="58.1" cy="206.6" r=".64"/>
<circle cx="58.1" cy="200.5" r=".64"/>
<circle cx="60.2" cy="218.7" r=".64"/>
<circle cx="60.2" cy="208.6" r=".64"/>
<circle cx="60.2" cy="216.7" r=".64"/>
<circle cx="60.2" cy="214.7" r=".64"/>
<circle cx="60.2" cy="212.6" r=".64"/>
<circle cx="60.2" cy="206.6" r=".64"/>
<circle cx="60.2" cy="204.6" r=".64"/>
<circle cx="60.2" cy="202.5" r=".64"/>
<circle cx="60.2" cy="200.5" r=".64"/>
<circle cx="60.2" cy="210.6" r=".64"/>
<circle cx="62.2" cy="210.6" r=".64"/>
<circle cx="62.2" cy="206.6" r=".64"/>
<circle cx="62.2" cy="200.5" r=".64"/>
<circle cx="62.2" cy="216.7" r=".64"/>
<circle cx="62.2" cy="204.6" r=".64"/>
<circle cx="62.2" cy="202.5" r=".64"/>
<circle cx="62.2" cy="218.7" r=".64"/>
<circle cx="62.2" cy="214.7" r=".64"/>
<circle cx="62.2" cy="212.6" r=".64"/>
<circle cx="62.2" cy="208.6" r=".64"/>
<circle cx="64.2" cy="216.7" r=".64"/>
<circle cx="64.2" cy="210.6" r=".64"/>
<circle cx="64.2" cy="200.5" r=".64"/>
<circle cx="64.2" cy="208.6" r=".64"/>
<circle cx="64.2" cy="218.7" r=".64"/>
<circle cx="64.2" cy="212.6" r=".64"/>
<circle cx="64.2" cy="214.7" r=".64"/>
<circle cx="64.2" cy="206.6" r=".64"/>
<circle cx="64.2" cy="202.5" r=".64"/>
<circle cx="64.2" cy="204.6" r=".64"/>
<circle cx="66.2" cy="218.7" r=".64"/>
<circle cx="66.2" cy="214.7" r=".64"/>
<circle cx="66.2" cy="212.6" r=".64"/>
<circle cx="66.2" cy="208.6" r=".64"/>
<circle cx="66.2" cy="206.6" r=".64"/>
<circle cx="66.2" cy="204.6" r=".64"/>
<circle cx="66.2" cy="202.5" r=".64"/>
<circle cx="66.2" cy="200.5" r=".64"/>
<circle cx="66.2" cy="216.7" r=".64"/>
<circle cx="66.2" cy="210.6" r=".64"/>
<circle cx="68.2" cy="210.6" r=".64"/>
<circle cx="68.2" cy="204.6" r=".64"/>
<circle cx="68.2" cy="200.5" r=".64"/>
<circle cx="68.2" cy="218.7" r=".64"/>
<circle cx="68.2" cy="208.6" r=".64"/>
<circle cx="68.2" cy="216.7" r=".64"/>
<circle cx="68.2" cy="214.7" r=".64"/>
<circle cx="68.2" cy="212.6" r=".64"/>
<circle cx="68.2" cy="202.5" r=".64"/>
<circle cx="68.2" cy="206.6" r=".64"/>
<circle cx="70.3" cy="216.7" r=".64"/>
<circle cx="70.3" cy="210.6" r=".64"/>
<circle cx="70.3" cy="202.5" r=".64"/>
<circle cx="70.3" cy="218.7" r=".64"/>
<circle cx="70.3" cy="214.7" r=".64"/>
<circle cx="70.3" cy="212.6" r=".64"/>
<circle cx="70.3" cy="208.6" r=".64"/>
<circle cx="70.3" cy="204.6" r=".64"/>
<circle cx="70.3" cy="200.5" r=".64"/>
<circle cx="70.3" cy="206.6" r=".64"/>
<circle cx="72.3" cy="210.6" r=".64"/>
<circle cx="72.3" cy="214.7" r=".64"/>
<circle cx="72.3" cy="212.6" r=".64"/>
<circle cx="72.3" cy="218.7" r=".64"/>
<circle cx="72.3" cy="216.7" r=".64"/>
<circle cx="72.3" cy="208.6" r=".64"/>
<circle cx="72.3" cy="204.6" r=".64"/>
<circle cx="72.3" cy="200.5" r=".64"/>
<circle cx="72.3" cy="206.6" r=".64"/>
<circle cx="72.3" cy="202.5" r=".64"/>
<circle cx="74.3" cy="214.7" r=".64"/>
<circle cx="74.3" cy="204.6" r=".64"/>
<circle cx="74.3" cy="206.6" r=".64"/>
<circle cx="74.3" cy="200.5" r=".64"/>
<circle cx="74.3" cy="212.6" r=".64"/>
<circle cx="74.3" cy="208.6" r=".64"/>
<circle cx="74.3" cy="216.7" r=".64"/>
<circle cx="74.3" cy="202.5" r=".64"/>
<circle cx="74.3" cy="210.6" r=".64"/>
<circle cx="74.3" cy="218.7" r=".64"/>
<circle cx="76.3" cy="218.7" r=".64"/>
<circle cx="76.3" cy="214.7" r=".64"/>
<circle cx="76.3" cy="204.6" r=".64"/>
<circle cx="76.3" cy="202.5" r=".64"/>
<circle cx="76.3" cy="216.7" r=".64"/>
<circle cx="76.3" cy="212.6" r=".64"/>
<circle cx="76.3" cy="208.6" r=".64"/>
<circle cx="76.3" cy="206.6" r=".64"/>
<circle cx="76.3" cy="210.6" r=".64"/>
<circle cx="76.3" cy="200.5" r=".64"/>
<circle cx="78.3" cy="216.7" r=".64"/>
<circle cx="78.3" cy="214.7" r=".64"/>
<circle cx="78.3" cy="210.6" r=".64"/>
<circle cx="78.3" cy="208.6" r=".64"/>
<circle cx="78.3" cy="206.6" r=".64"/>
<circle cx="78.3" cy="200.5" r=".64"/>
<circle cx="78.3" cy="218.7" r=".64"/>
<circle cx="78.3" cy="204.6" r=".64"/>
<circle cx="78.3" cy="212.6" r=".64"/>
<circle cx="78.3" cy="202.5" r=".64"/>
<circle cx="80.4" cy="210.6" r=".64"/>
<circle cx="80.4" cy="202.5" r=".64"/>
<circle cx="80.4" cy="216.7" r=".64"/>
<circle cx="80.4" cy="206.6" r=".64"/>
<circle cx="80.4" cy="204.6" r=".64"/>
<circle cx="80.4" cy="218.7" r=".64"/>
<circle cx="80.4" cy="214.7" r=".64"/>
<circle cx="80.4" cy="212.6" r=".64"/>
<circle cx="80.4" cy="200.5" r=".64"/>
<circle cx="80.4" cy="208.6" r=".64"/>
<circle cx="82.4" cy="208.6" r=".64"/>
<circle cx="82.4" cy="202.5" r=".64"/>
<circle cx="82.4" cy="218.7" r=".64"/>
<circle cx="82.4" cy="206.6" r=".64"/>
<circle cx="82.4" cy="212.6" r=".64"/>
<circle cx="82.4" cy="204.6" r=".64"/>
<circle cx="82.4" cy="200.5" r=".64"/>
<circle cx="82.4" cy="216.7" r=".64"/>
<circle cx="82.4" cy="214.7" r=".64"/>
<circle cx="82.4" cy="210.6" r=".64"/>
<circle cx="84.4" cy="210.6" r=".64"/>
<circle cx="84.4" cy="216.7" r=".64"/>
<circle cx="84.4" cy="206.6" r=".64"/>
<circle cx="84.4" cy="204.6" r=".64"/>
<circle cx="84.4" cy="202.5" r=".64"/>
<circle cx="84.4" cy="214.7" r=".64"/>
<circle cx="84.4" cy="218.7" r=".64"/>
<circle cx="84.4" cy="212.6" r=".64"/>
<circle cx="84.4" cy="208.6" r=".64"/>
<circle cx="84.4" cy="200.5" r=".64"/>
<circle cx="86.4" cy="216.7" r=".64"/>
<circle cx="86.4" cy="202.5" r=".64"/>
<circle cx="86.4" cy="208.6" r=".64"/>
<circle cx="86.4" cy="206.6" r=".64"/>
<circle cx="86.4" cy="204.6" r=".64"/>
<circle cx="86.4" cy="218.7" r=".64"/>
<circle cx="86.4" cy="214.7" r=".64"/>
<circle cx="86.4" cy="212.6" r=".64"/>
<circle cx="86.4" cy="210.6" r=".64"/>
<circle cx="86.4" cy="200.5" r=".64"/>
<circle cx="88.4" cy="212.6" r=".64"/>
<circle cx="88.4" cy="206.6" r=".64"/>
<circle cx="88.4" cy="204.6" r=".64"/>
<circle cx="88.4" cy="200.5" r=".64"/>
<circle cx="88.4" cy="214.7" r=".64"/>
<circle cx="88.4" cy="208.6" r=".64"/>
<circle cx="88.4" cy="216.7" r=".64"/>
<circle cx="88.4" cy="210.6" r=".64"/>
<circle cx="88.4" cy="202.5" r=".64"/>
<circle cx="88.4" cy="218.7" r=".64"/>
<circle cx="90.4" cy="206.6" r=".64"/>
<circle cx="90.4" cy="202.5" r=".64"/>
<circle cx="90.4" cy="218.7" r=".64"/>
<circle cx="90.4" cy="216.7" r=".64"/>
<circle cx="90.4" cy="214.7" r=".64"/>
<circle cx="90.4" cy="204.6" r=".64"/>
<circle cx="90.4" cy="200.5" r=".64"/>
<circle cx="90.4" cy="212.6" r=".64"/>
<circle cx="90.4" cy="210.6" r=".64"/>
<circle cx="90.4" cy="208.6" r=".64"/>
<circle cx="92.5" cy="216.7" r=".64"/>
<circle cx="92.5" cy="212.6" r=".64"/>
<circle cx="92.5" cy="206.6" r=".64"/>
<circle cx="92.5" cy="200.5" r=".64"/>
<circle cx="92.5" cy="218.7" r=".64"/>
<circle cx="92.5" cy="210.6" r=".64"/>
<circle cx="92.5" cy="208.6" r=".64"/>
<circle cx="92.5" cy="204.6" r=".64"/>
<circle cx="92.5" cy="214.7" r=".64"/>
<circle cx="92.5" cy="202.5" r=".64"/>
<circle cx="94.5" cy="216.7" r=".64"/>
<circle cx="94.5" cy="206.6" r=".64"/>
<circle cx="94.5" cy="202.5" r=".64"/>
<circle cx="94.5" cy="200.5" r=".64"/>
<circle cx="94.5" cy="214.7" r=".64"/>
<circle cx="94.5" cy="212.6" r=".64"/>
<circle cx="94.5" cy="208.6" r=".64"/>
<circle cx="94.5" cy="204.6" r=".64"/>
<circle cx="94.5" cy="218.7" r=".64"/>
<circle cx="94.5" cy="210.6" r=".64"/>
<circle cx="96.5" cy="202.5" r=".64"/>
<circle cx="96.5" cy="208.6" r=".64"/>
<circle cx="96.5" cy="206.6" r=".64"/>
<circle cx="96.5" cy="200.5" r=".64"/>
<circle cx="96.5" cy="218.7" r=".64"/>
<circle cx="96.5" cy="204.6" r=".64"/>
<circle cx="96.5" cy="216.7" r=".64"/>
<circle cx="96.5" cy="214.7" r=".64"/>
<circle cx="96.5" cy="210.6" r=".64"/>
<circle cx="96.5" cy="212.6" r=".64"/>
<circle cx="98.5" cy="210.6" r=".64"/>
<circle cx="98.5" cy="216.7" r=".64"/>
<circle cx="98.5" cy="206.6" r=".64"/>
<circle cx="98.5" cy="204.6" r=".64"/>
<circle cx="98.5" cy="202.5" r=".64"/>
<circle cx="98.5" cy="214.7" r=".64"/>
<circle cx="98.5" cy="218.7" r=".64"/>
<circle cx="98.5" cy="212.6" r=".64"/>
<circle cx="98.5" cy="208.6" r=".64"/>
<circle cx="98.5" cy="200.5" r=".64"/>
<circle cx="100.5" cy="216.7" r=".64"/>
<circle cx="100.5" cy="214.7" r=".64"/>
<circle cx="100.5" cy="212.6" r=".64"/>
<circle cx="100.5" cy="202.5" r=".64"/>
<circle cx="100.5" cy="200.5" r=".64"/>
<circle cx="100.5" cy="210.6" r=".64"/>
<circle cx="100.5" cy="208.6" r=".64"/>
<circle cx="100.5" cy="206.6" r=".64"/>
<circle cx="100.5" cy="218.7" r=".64"/>
<circle cx="100.5" cy="204.6" r=".64"/>
<circle cx="102.6" cy="202.5" r=".64"/>
<circle cx="102.6" cy="212.6" r=".64"/>
<circle cx="102.6" cy="200.5" r=".64"/>
<circle cx="102.6" cy="218.7" r=".64"/>
<circle cx="102.6" cy="214.7" r=".64"/>
<circle cx="102.6" cy="210.6" r=".64"/>
<circle cx="102.6" cy="208.6" r=".64"/>
<circle cx="102.6" cy="206.6" r=".64"/>
<circle cx="102.6" cy="216.7" r=".64"/>
<circle cx="102.6" cy="204.6" r=".64"/>
<circle cx="104.6" cy="210.6" r=".64"/>
<circle cx="104.6" cy="208.6" r=".64"/>
<circle cx="104.6" cy="200.5" r=".64"/>
<circle cx="104.6" cy="218.7" r=".64"/>
<circle cx="104.6" cy="216.7" r=".64"/>
<circle cx="104.6" cy="212.6" r=".64"/>
<circle cx="104.6" cy="214.7" r=".64"/>
<circle cx="104.6" cy="202.5" r=".64"/>
<circle cx="104.6" cy="204.6" r=".64"/>
<circle cx="104.6" cy="206.6" r=".64"/>
<circle cx="106.6" cy="212.6" r=".64"/>
<circle cx="106.6" cy="208.6" r=".64"/>
<circle cx="106.6" cy="204.6" r=".64"/>
<circle cx="106.6" cy="200.5" r=".64"/>
<circle cx="106.6" cy="218.7" r=".64"/>
<circle cx="106.6" cy="214.7" r=".64"/>
<circle cx="106.6" cy="206.6" r=".64"/>
<circle cx="106.6" cy="202.5" r=".64"/>
<circle cx="106.6" cy="216.7" r=".64"/>
<circle cx="106.6" cy="210.6" r=".64"/>
<circle cx="108.6" cy="210.6" r=".64"/>
<circle cx="108.6" cy="200.5" r=".64"/>
<circle cx="108.6" cy="218.7" r=".64"/>
<circle cx="108.6" cy="202.5" r=".64"/>
<circle cx="108.6" cy="214.7" r=".64"/>
<circle cx="108.6" cy="212.6" r=".64"/>
<circle cx="108.6" cy="208.6" r=".64"/>
<circle cx="108.6" cy="216.7" r=".64"/>
<circle cx="108.6" cy="204.6" r=".64"/>
<circle cx="108.6" cy="206.6" r=".64"/>
<circle cx="110.6" cy="216.7" r=".64"/>
<circle cx="110.6" cy="218.7" r=".64"/>
<circle cx="110.6" cy="208.6" r=".64"/>
<circle cx="110.6" cy="206.6" r=".64"/>
<circle cx="110.6" cy="214.7" r=".64"/>
<circle cx="110.6" cy="212.6" r=".64"/>
<circle cx="110.6" cy="210.6" r=".64"/>
<circle cx="110.6" cy="204.6" r=".64"/>
<circle cx="110.6" cy="202.5" r=".64"/>
<circle cx="110.6" cy="200.5" r=".64"/>
<circle cx="112.7" cy="210.6" r=".64"/>
<circle cx="112.7" cy="208.6" r=".64"/>
<circle cx="112.7" cy="204.6" r=".64"/>
<circle cx="112.7" cy="214.7" r=".64"/>
<circle cx="112.7" cy="200.5" r=".64"/>
<circle cx="112.7" cy="218.7" r=".64"/>
<circle cx="112.7" cy="212.6" r=".64"/>
<circle cx="112.7" cy="206.6" r=".64"/>
<circle cx="112.7" cy="202.5" r=".64"/>
<circle cx="112.7" cy="216.7" r=".64"/>
<circle cx="60.2" cy="220.7" r=".64"/>
<circle cx="62.2" cy="220.7" r=".64"/>
<circle cx="64.2" cy="220.7" r=".64"/>
<circle cx="66.2" cy="220.7" r=".64"/>
<circle cx="68.2" cy="220.7" r=".64"/>
<circle cx="70.3" cy="220.7" r=".64"/>
<circle cx="72.3" cy="220.7" r=".64"/>
<circle cx="74.3" cy="220.7" r=".64"/>
<circle cx="76.3" cy="220.7" r=".64"/>
<circle cx="78.3" cy="220.7" r=".64"/>
<circle cx="80.4" cy="220.7" r=".64"/>
<circle cx="82.4" cy="220.7" r=".64"/>
<circle cx="84.4" cy="220.7" r=".64"/>
<circle cx="86.4" cy="220.7" r=".64"/>
<circle cx="88.4" cy="220.7" r=".64"/>
<circle cx="90.4" cy="220.7" r=".64"/>
<circle cx="92.5" cy="220.7" r=".64"/>
<circle cx="94.5" cy="220.7" r=".64"/>
<circle cx="96.5" cy="220.7" r=".64"/>
<circle cx="98.5" cy="220.7" r=".64"/>
<circle cx="100.5" cy="220.7" r=".64"/>
<circle cx="102.6" cy="220.7" r=".64"/>
<circle cx="104.6" cy="220.7" r=".64"/>
<circle cx="106.6" cy="220.7" r=".64"/>
<circle cx="108.6" cy="220.7" r=".64"/>
<circle cx="110.6" cy="220.7" r=".64"/>
<circle cx="128.3" cy="232.7" r=".96"/>
<circle cx="138.5" cy="230.8" r="1.44"/>
<circle cx="138.5" cy="234.7" r="1.44"/>
</g>
<path d="M26.1 50.9h163.7M26.2 50.8v9.7M189.7 50.8v9.7" fill="none" stroke="#000" stroke-width=".19"/>
<path d="M26.1 60.4h163.7" fill="none" stroke="#000" stroke-width=".18"/>
<g fill="#000">
<path d="M56.2 66.7l2.6-.5v.9zM75.2 71l2.7 .4-2.7 .5zM92.9 71.4l2.7-.4v.9zM112 66.2l2.7 .5-2.7 .4zM165.6 75.7l2.7 .4-2.7 .5zM169.2 76.1l2.7-.4v.9zM59.8 87.5l1.6 2.3-2.3-1.6zM135.6 82.9l.4 2.7h-.9zM126.2 104.9l.4 2.6h-.9zM125.7 116.7h.9l-.4 2.7zM135.1 138.7h.9l-.4 2.7zM162.1 157.1l2.7 .5-2.7 .5z"/>
<path d="M164.1 152.4l2.7 .5-2.7 .4zM165.3 147.7l2.7 .4-2.7 .5zM168 152.9l2.7-.5v.9zM168 157.6l2.7-.5v1zM169.2 148.1l2.7-.4v.9zM130.9 166.2l.4 2.7h-.9zM162.1 161.9l2.7 .4-2.7 .5zM167.7 167.8l1.8-1v2zM169.2 162.3l2.7-.4v.9zM121.4 193.4l.5 2.8h-.9zM121 189.7h.9l-.5 2.7zM130.4 218h.9l-.4 2.7z"/>
<path d="M54.9 223.5l2.3-1.5-1.6 2.2zM58.2 234.2l2.7-.5v.9zM77.7 229l2.7 .4-2.7 .5zM82.4 229.4l2.7-.4v.9zM110 233.7l2.6 .5-2.6 .4zM113.1 219.1l2.3 1.5-.6 .7z"/>
</g>
<g font-size="3.9">
<text x="26.4" y="43.5">780-Ball Plastic Ball Grid Array Package (AUC) - 29x29x2.21 mm Body [BGA]</text>
<text x="75.8" y="150.9">TOP VIEW</text>
<text x="157" y="174.5">SIDE VIEW</text>
<text x="71.4" y="240.3">BOTTOM VIEW</text>
</g>
<g font-size="3.2">
<text x="28.4" y="54.7">Note:</text>
<text x="41.1" y="58.3">http://www.microchip.com/packaging</text>
<text x="41.1" y="54.7">For the most current package drawings, please see the Microchip Packaging Specification located at</text>
<text x="142.7" y="73.1">16X</text>
<text x="151.4" y="77.3">0.08</text>
<text x="159.6" y="77.3">C</text>
<text x="153.2" y="96">0.10</text>
<text x="161.4" y="96">C</text>
<text x="146" y="167.2">SEATING</text>
<text x="149.5" y="171">PLANE</text>
</g>
<g font-size="2.9">
<text x="106.5" y="251.7">Microchip Technology Drawing C04-25172 Rev A Sheet 1 of 2</text>
<text x="26.6" y="261.3">© 2021 Microchip Technology Inc.</text>
</g>
<g font-size="2.7">
<text x="84.4" y="67.7">D</text>
<text x="82.7" y="72.1">(D1)</text>
<text x="38.4" y="81.4">NOTE 1</text>
<text x="123.5" y="112.8">(E1)</text>
<text x="134.7" y="113.1">E</text>
<text x="30.3" y="136.8">2X</text>
<text x="36.9" y="140.4">0.20</text>
<text x="43.8" y="140.4">C</text>
<text x="39.8" y="147.4">2X</text>
<text x="176.1" y="149.1">A</text>
<text x="46.4" y="150.9">0.20</text>
<text x="53.3" y="150.9">C</text>
<text x="174.9" y="153.8">A2</text>
<text x="174.9" y="158.6">A3</text>
<text x="166.1" y="163.3">A</text>
<text x="163" y="168.8">C</text>
<text x="129.2" y="194.4">E2</text>
<text x="125.5" y="227.8">780X Øb</text>
<text x="32.7" y="231.7">NOTE 1</text>
<text x="72.7" y="230.4">e</text>
<text x="131.6" y="231.8">0.25</text>
<text x="141.8" y="231.8">C</text>
<text x="145.6" y="231.8">A</text>
<text x="149.1" y="231.8">B</text>
<text x="83.7" y="235.2">D2</text>
<text x="131.6" y="235.6">0.10</text>
<text x="141.8" y="235.6">C</text>
</g>
<g font-size="1.9">
<text x="124.9" y="186.8">e</text>
<text x="124.9" y="188.6">2</text>
</g>
<g font-size="1.8">
<text x="57.7" y="80.9">1</text>
<text x="59.7" y="79.3">2</text>
<text x="61.7" y="80.9">3</text>
<text x="63.7" y="79.3">4</text>
<text x="65.7" y="80.9">5</text>
<text x="67.8" y="79.3">6</text>
<text x="69.8" y="80.9">7</text>
<text x="71.8" y="79.3">8</text>
<text x="73.8" y="80.9">9</text>
<text x="75.3" y="79.3">10</text>
<text x="77.4" y="80.9">11</text>
<text x="79.4" y="79.3">12</text>
<text x="81.4" y="80.9">13</text>
<text x="83.4" y="79.3">14</text>
<text x="85.4" y="80.9">15</text>
<text x="87.5" y="79.3">16</text>
<text x="89.5" y="80.9">17</text>
<text x="91.5" y="79.3">18</text>
<text x="93.5" y="80.9">19</text>
<text x="95.5" y="79.3">20</text>
<text x="97.5" y="80.9">21</text>
<text x="99.6" y="79.3">22</text>
<text x="101.6" y="80.9">23</text>
<text x="103.6" y="79.3">24</text>
<text x="105.6" y="80.9">25</text>
<text x="107.6" y="79.3">26</text>
<text x="109.6" y="80.9">27</text>
<text x="111.7" y="79.3">28</text>
<text x="50.3" y="89.6">C</text>
<text x="50.4" y="85.5">A</text>
<text x="53.1" y="87.5">B</text>
<text x="50.4" y="93.6">E</text>
<text x="53" y="91.6">D</text>
<text x="53.3" y="95.6">F</text>
<text x="50.2" y="97.6">G</text>
<text x="50.7" y="101.7">J</text>
<text x="53" y="99.7">H</text>
<text x="50.6" y="105.7">L</text>
<text x="52.9" y="107.7">M</text>
<text x="53.1" y="103.7">K</text>
<text x="50.3" y="109.7">N</text>
<text x="50.3" y="113.8">R</text>
<text x="53.1" y="111.8">P</text>
<text x="50.3" y="117.8">U</text>
<text x="53.1" y="119.8">V</text>
<text x="53.3" y="115.8">T</text>
<text x="49.2" y="125.9">AA</text>
<text x="49.9" y="121.9">W</text>
<text x="53.1" y="123.9">Y</text>
<text x="49.1" y="129.9">AC</text>
<text x="51.9" y="132">AD</text>
<text x="52" y="127.9">AB</text>
<text x="49.2" y="134">AE</text>
<text x="52.1" y="136">AF</text>
<text x="49" y="138">AG</text>
<text x="51.9" y="140">AH</text>
<text x="59.7" y="160.6">2</text>
<text x="63.7" y="160.6">4</text>
<text x="67.8" y="160.6">6</text>
<text x="71.8" y="160.6">8</text>
<text x="75.3" y="160.6">10</text>
<text x="79.4" y="160.6">12</text>
<text x="83.4" y="160.6">14</text>
<text x="87.5" y="160.6">16</text>
<text x="91.5" y="160.6">18</text>
<text x="95.5" y="160.6">20</text>
<text x="99.6" y="160.6">22</text>
<text x="103.6" y="160.6">24</text>
<text x="107.6" y="160.6">26</text>
<text x="111.7" y="160.6">28</text>
<text x="51.9" y="166.8">AH</text>
<text x="57.7" y="162.2">1</text>
<text x="61.7" y="162.2">3</text>
<text x="65.7" y="162.2">5</text>
<text x="69.8" y="162.2">7</text>
<text x="73.8" y="162.2">9</text>
<text x="77.4" y="162.2">11</text>
<text x="81.4" y="162.2">13</text>
<text x="85.4" y="162.2">15</text>
<text x="89.5" y="162.2">17</text>
<text x="93.5" y="162.2">19</text>
<text x="97.5" y="162.2">21</text>
<text x="101.6" y="162.2">23</text>
<text x="105.6" y="162.2">25</text>
<text x="109.6" y="162.2">27</text>
<text x="49" y="168.8">AG</text>
<text x="49.2" y="172.9">AE</text>
<text x="52.1" y="170.9">AF</text>
<text x="49.1" y="176.9">AC</text>
<text x="51.9" y="174.9">AD</text>
<text x="52" y="178.9">AB</text>
<text x="49.2" y="181">AA</text>
<text x="49.9" y="185">W</text>
<text x="53.1" y="183">Y</text>
<text x="50.3" y="189">U</text>
<text x="53.1" y="187">V</text>
<text x="53.3" y="191">T</text>
<text x="50.3" y="197.1">N</text>
<text x="50.3" y="193.1">R</text>
<text x="53.1" y="195.1">P</text>
<text x="50.6" y="201.1">L</text>
<text x="52.9" y="199.1">M</text>
<text x="53.1" y="203.2">K</text>
<text x="50.2" y="209.2">G</text>
<text x="50.7" y="205.2">J</text>
<text x="53" y="207.2">H</text>
<text x="50.4" y="213.3">E</text>
<text x="53" y="215.3">D</text>
<text x="53.3" y="211.2">F</text>
<text x="50.3" y="217.3">C</text>
<text x="50.4" y="221.3">A</text>
<text x="53.1" y="219.3">B</text>
</g>
</svg>
